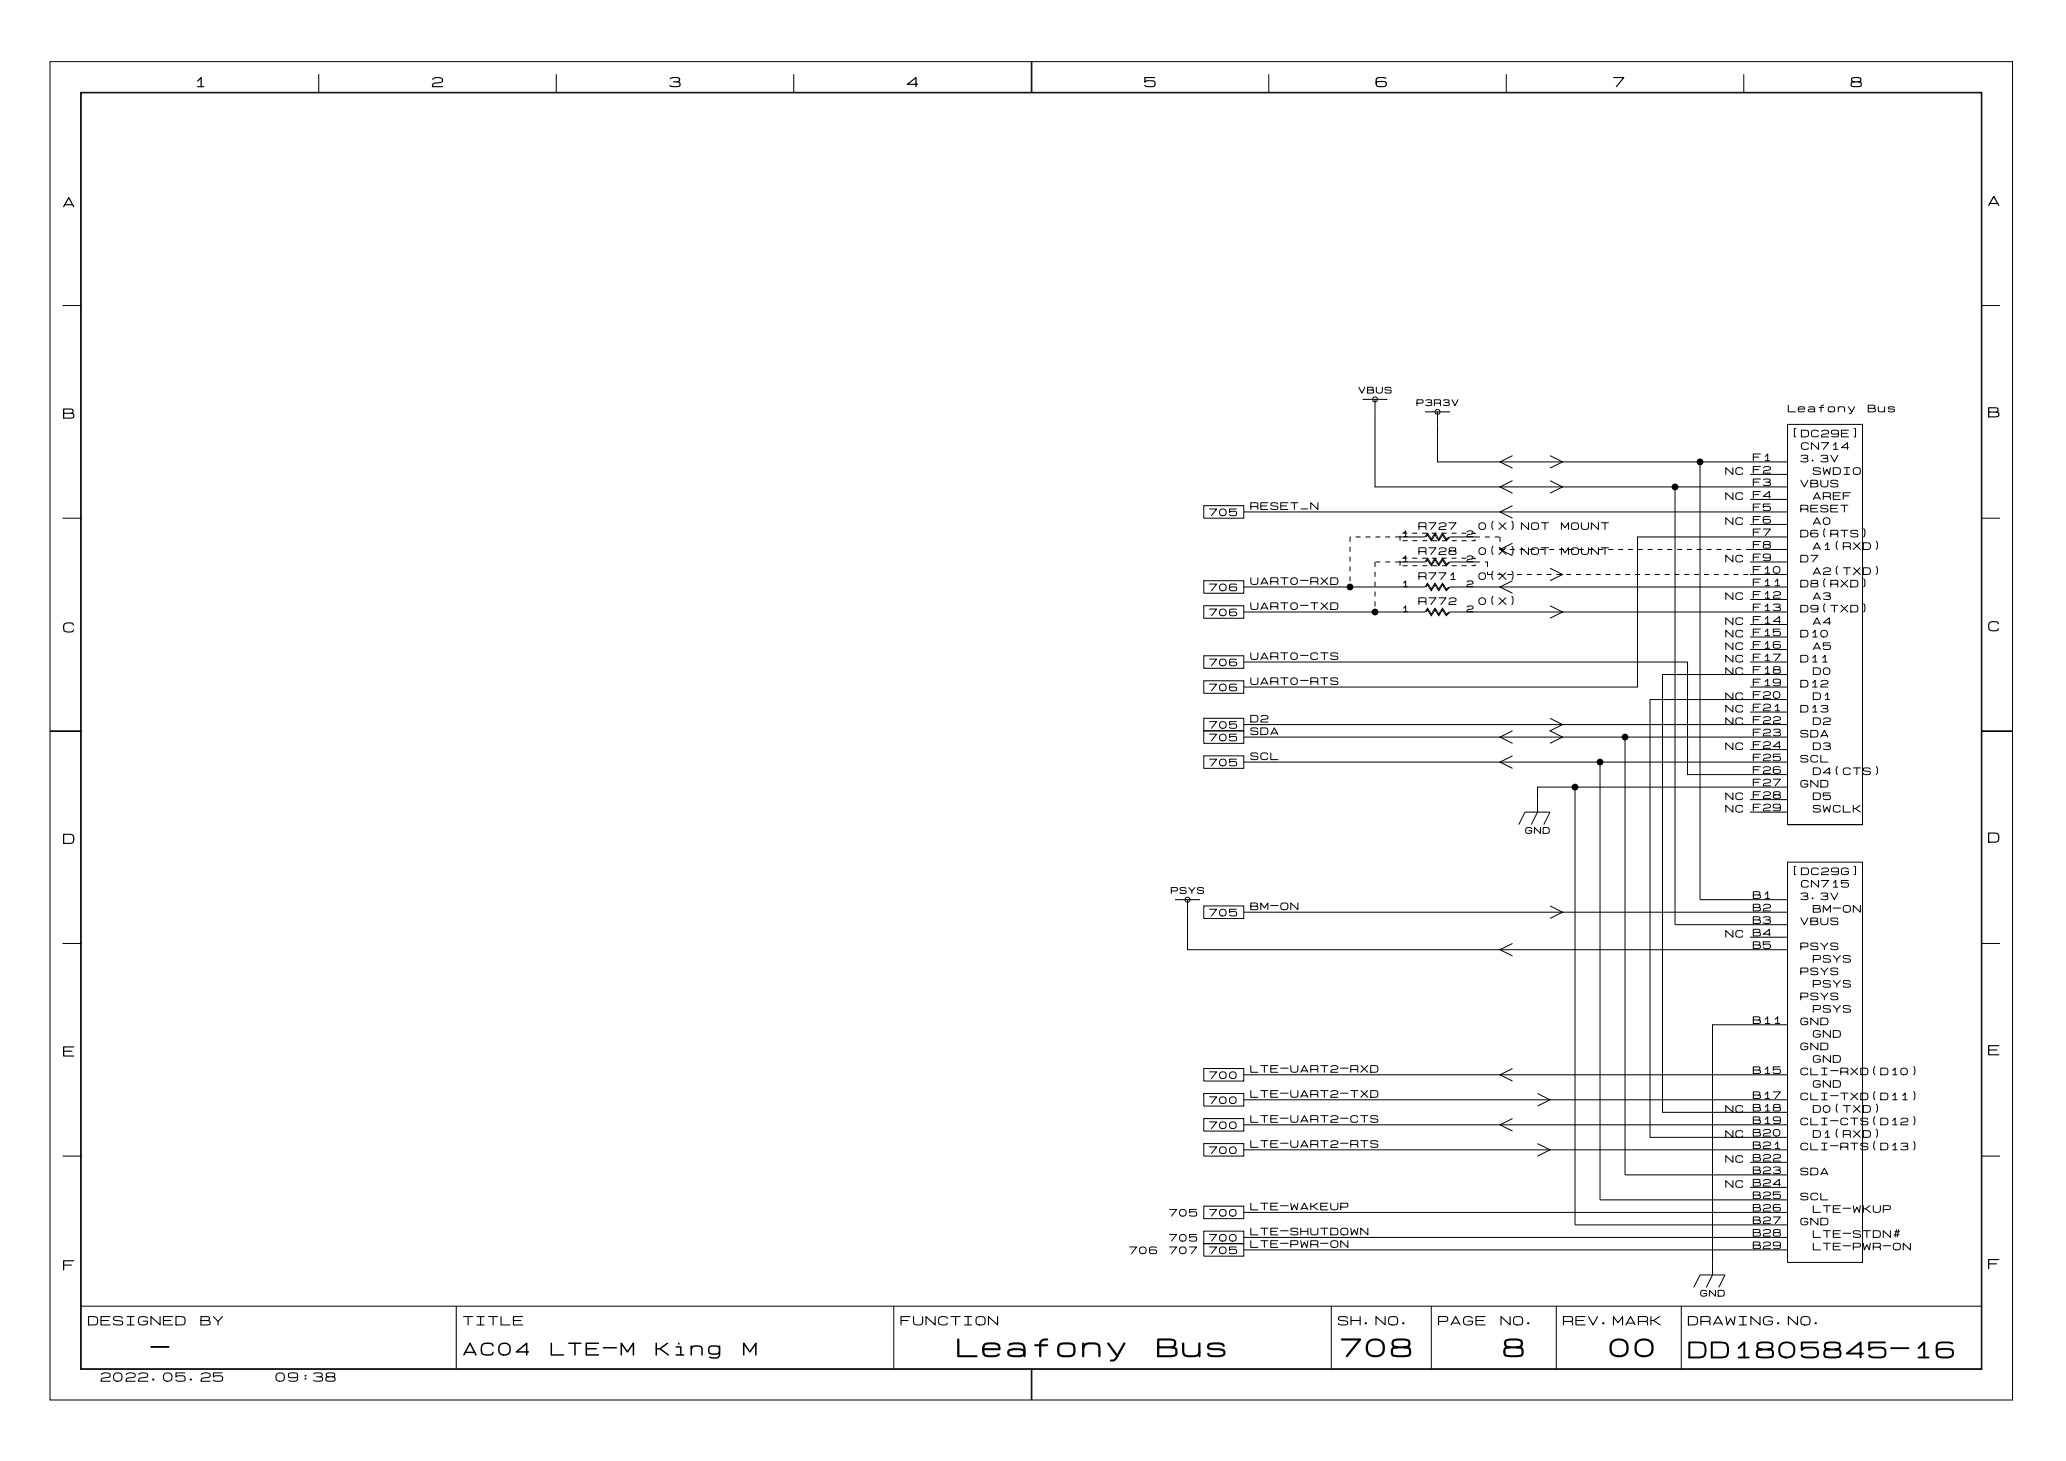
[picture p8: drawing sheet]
<svg xmlns="http://www.w3.org/2000/svg" width="420mm" height="297mm" viewBox="0 0 420 297" stroke-linecap="round" stroke-linejoin="round" font-family="sans-serif">
<g fill="none" stroke="#000" stroke-width=".2">
<path d="M10.2 12.5h398.7v271.8h-398.7zM16.4 18.7h386.3v259.4h-386.3zM16.5 18.9h386.1v259.1h-386.1zM64.8 15.1v3.8M113 15.1v3.8M161.3 15.1v3.8M209.5 12.5v6.4M209.7 12.5v6.4M257.8 15.1v3.8M306.1 15.1v3.8M354.3 15.1v3.8M12.7 62.1h3.8"/>
<path d="M402.6 62.1h3.8M276.9 81.1h5M279.4 81.1v17.8h83.8M289.6 83.6h5M292.1 83.6v10.2h71.1M307.3 92.5l-2.5 1.3 2.5 1.3M307.3 97.6l-2.5 1.3 2.5 1.3M315 92.5l2.5 1.3-2.5 1.3M315 97.6l2.5 1.3-2.5 1.3M340.4 98.9v88.9h22.8M345.4 93.8v88.9h17.8M355.6 96.3h7.6"/>
<path d="M363.2 86.2h15.3v81.3h-15.3zM12.7 105.2h3.8M244.6 102.7h8.1v2.5h-8.1zM244.6 117.9h8.1v2.6h-8.1zM252.7 119.2h36.9l.5-.8 .7 1.3 .8-1.3 .8 1.3 .7-1.3 .8 1.3 .5-.5M274.3 111v1M274.3 113v1M274.3 115v1M274.3 117v1M274.3 119v.2M274.5 109h-.2v1M275.5 109h1"/>
<path d="M277.5 109h1M279.4 114.1v1M279.4 116.1v1M279.4 118.1v1M279.5 109h1M279.5 114.1h1M281.5 109h1M281.5 114.1h1M283.5 114.1h6.1l.5-.7 .7 1.2 .8-1.2 .8 1.2 .7-1.2 .8 1.2 .5-.5M284.5 108.8v1M284.5 113.9v1M285 108.3h1"/>
<path d="M285 113.4h1M285 109.8h1M285 114.9h1M287 108.3h1M287 113.4h1M287 109.8h1M287 114.9h1M289 108.3h1M289 113.4h1M289 109.8h1M289 114.9h1M289.8 114.1l.3-.5 .7 1.3 .8-1.3 .8 1.3 .7-1.3 .8 1.3 .7-.8h6.1"/>
<path d="M289.8 109l.3-.5 .7 1.3 .8-1.3 .8 1.3 .7-1.3 .8 1.3 .7-.8h6.1M291 108.3h1M291 113.4h1M291 109.8h1M291 114.9h1M293 108.3h1M293 113.4h1M293 109.8h1M293 114.9h1M294.4 109l-.5 .5-.8-1.2-.7 1.2-.8-1.2-.8 1.2-.7-1.2-.5 .7h-6.1M295 108.3h1M295 113.4h1"/>
<path d="M295 109.8h1M295 114.9h1M297 108.3h1M297 113.4h1M297 109.8h1M297 114.9h1M299 108.3h.7v.2M299 113.4h.7v.2M299.7 109.5v.3h-.7M299.7 114.6v.3h-.7M301.7 114.1h.6v1M301.7 109h1"/>
<path d="M302.3 116.1v.6h1M303.7 109h1M304.3 116.7h1M304.8 111v.6h1M304.8 109v1M306.3 116.7h1M306.8 111.6h1M307.3 117.9l-2.5 1.3 2.5 1.3M307.3 110.3l-2.5 1.3 2.5 1.3M307.3 102.7l-2.5 1.3 2.5 1.2M308.3 116.7h1M308.8 111.6h1"/>
<path d="M310.3 116.7h1M310.8 111.6h1M312.3 116.7h1M312.8 111.6h1M314.3 116.7h1M314.8 111.6h1M315 115.4l2.5 1.3-2.5 1.2M316.3 116.7h1M316.8 111.6h1M318.3 116.7h1M318.8 111.6h1M320.3 116.7h1"/>
<path d="M320.8 111.6h1M322.3 116.7h1M322.8 111.6h1M324.3 116.7h1M324.8 111.6h1M326.3 116.7h1M326.8 111.6h1M328.3 116.7h1M328.8 111.6h1M330.3 116.7h1M330.8 111.6h1M332.3 116.7h1"/>
<path d="M332.8 111.6h1M334.3 116.7h1M334.8 111.6h1M336.3 116.7h1M336.8 111.6h1M338.3 116.7h1M338.8 111.6h1M340.3 116.7h1M340.8 111.6h1M342.3 116.7h1M342.8 111.6h1M344.3 116.7h1"/>
<path d="M344.8 111.6h1M346.3 116.7h1M346.8 111.6h1M348.3 116.7h1M348.8 111.6h1M350.3 116.7h1M350.8 111.6h1M352.3 116.7h1M352.8 111.6h1M354.3 116.7h1M355.6 114.1h7.6M355.6 116.7h7.6"/>
<path d="M355.6 106.5h7.6M355.6 101.4h7.6M363.2 119.2h-68.6l-.7 .8-.8-1.3-.7 1.3-.8-1.3-.8 1.3-.7-1.3-.3 .5M363.2 109h-30.5v30.5h-80M363.2 104h-110.5M363.2 111.6h-8.4M402.6 105.2h3.8M244.6 138.3h8.1v2.5h-8.1zM244.6 133.2h8.1v2.5h-8.1zM244.6 123h8.1v2.6h-8.1zM252.7 134.4h90.2v22.9h12.7M252.7 124.3h36.9l.5-.8 .7 1.3 .8-1.3 .8 1.3 .7-1.3 .8 1.3 .5-.5"/>
<path d="M279.4 120.1v1M279.4 122.1v1M279.4 124.1v.2M315 123l2.5 1.3-2.5 1.3M355.6 139.5h7.6M355.6 134.4h7.6M355.6 121.7h7.6M355.6 131.9h7.6M355.6 129.4h7.6M355.6 126.8h7.6M363.2 124.3h-68.6l-.7 .7-.8-1.2-.7 1.2-.8-1.2-.8 1.2-.7-1.2-.3 .5M363.2 137h-25.4v88.9h25.4"/>
<path d="M10.2 148.4h6.3M10.2 148.5h6.3M244.6 145.9h8.1v2.5h-8.1zM244.6 153.5h8.1v2.5h-8.1zM244.6 148.4h8.1v2.6h-8.1zM307.3 148.4l-2.5 1.3 2.5 1.3M307.3 153.5l-2.5 1.3 2.5 1.2M315 145.9l2.5 1.2-2.5 1.3 2.5 1.3-2.5 1.3M320 159.8v88.9h43.2M325.1 154.8v88.9h38.1M330.2 149.7v88.9h33M355.6 144.6h7.6"/>
<path d="M355.6 152.2h7.6M355.6 157.3h7.6M355.6 159.8h7.6M355.6 159.8h-43.2v5.1l-1.3 2.6M363.2 149.7h-110.5M363.2 154.8h-110.5M363.2 142.1h-27.9v88.9h27.9M363.2 147.1h-110.5M402.6 148.4h6.3M402.6 148.5h6.3M308.6 167.5l1.3-2.6h5.1l-1.3 2.6M355.6 164.9h7.6"/>
<path d="M355.6 162.4h7.6M363.2 175.1h15.3v81.3h-15.3zM363.2 167.5h15.3M12.7 191.6h3.8M238.8 182.7h5M241.3 182.7v10.2h121.9M244.6 184h8.1v2.5h-8.1zM252.7 185.2h110.5M307.3 191.6l-2.5 1.3 2.5 1.2M315 184l2.5 1.2-2.5 1.3M355.6 190.3h7.6M402.6 191.6h3.8"/>
<path d="M244.6 217h8.1v2.5h-8.1zM307.3 217l-2.5 1.3 2.5 1.2M363.2 208.1h-15.2v50.8l-1.3 2.5M363.2 218.3h-110.5M12.7 234.8h3.8M244.6 222.1h8.1v2.5h-8.1zM244.6 227.2h8.1v2.5h-8.1zM244.6 232.2h8.1v2.6h-8.1zM252.7 223.3h110.5M307.3 227.2l-2.5 1.2 2.5 1.3M312.4 222.1l2.6 1.2-2.6 1.3M312.4 232.2l2.6 1.3-2.6 1.3"/>
<path d="M355.6 236h7.6M363.2 228.4h-110.5M363.2 233.5h-110.5M402.6 234.8h3.8M244.6 250h8.1v2.6h-8.1zM244.6 244.9h8.1v2.6h-8.1zM244.6 252.6h8.1v2.5h-8.1zM355.6 241.1h7.6M363.2 251.3h-110.5M363.2 246.2h-110.5M363.2 253.8h-110.5M16.5 265.3h386.1"/>
<path d="M92.7 265.3v12.7M181.6 265.3v12.7M209.5 278v6.3M209.7 278v6.3M270.5 265.3v12.7M290.8 265.3v12.7M316.2 265.3v12.7M341.6 265.3v12.7M344.2 261.4l1.2-2.5h5.1l-1.3 2.5"/>
<circle cx="279.4" cy="81.1" r=".51"/>
<circle cx="292.1" cy="83.6" r=".51"/>
<circle cx="241.3" cy="182.7" r=".51"/>
</g>
<g fill="#000">
<circle cx="340.4" cy="98.9" r=".7"/>
<circle cx="345.4" cy="93.8" r=".7"/>
<circle cx="274.3" cy="119.2" r=".7"/>
<circle cx="279.4" cy="124.3" r=".7"/>
<circle cx="320" cy="159.8" r=".7"/>
<circle cx="325.1" cy="154.8" r=".7"/>
<circle cx="330.2" cy="149.7" r=".7"/>
</g>
<g font-size="5.1">
<text x="194.3" y="276.3">Leafony</text>
<text x="234.9" y="276.3">Bus</text>
<text x="272.3" y="276.3">708</text>
<text x="305.3" y="276.3">8</text>
<text x="326.9" y="276.3">00</text>
</g>
<g font-size="4.6">
<text x="30.5" y="276.2">-</text>
<text x="342.9" y="276.5">DD1805845-16</text>
</g>
<g font-size="3.6">
<text x="94" y="275.8">AC04</text>
<text x="111.8" y="275.8">LTE-M</text>
<text x="133.1" y="275.8">King</text>
<text x="150.8" y="275.8">M</text>
</g>
<g font-size="2.8">
<text x="39.4" y="18.1">1</text>
<text x="87.6" y="18.1">2</text>
<text x="135.9" y="18.1">3</text>
<text x="184.1" y="18.1">4</text>
<text x="232.4" y="18.1">5</text>
<text x="279.4" y="18.1">6</text>
<text x="327.7" y="18.1">7</text>
<text x="375.9" y="18.1">8</text>
<text x="12.7" y="42.5">A</text>
<text x="403.9" y="42.2">A</text>
<text x="12.7" y="85.4">B</text>
<text x="403.9" y="85.1">B</text>
<text x="12.7" y="128.8">C</text>
<text x="403.9" y="128.6">C</text>
<text x="12.7" y="171.7">D</text>
<text x="403.9" y="171.5">D</text>
<text x="12.7" y="214.9">E</text>
<text x="403.9" y="214.7">E</text>
<text x="12.7" y="258.4">F</text>
<text x="403.9" y="258.1">F</text>
</g>
<g font-size="2.5">
<text x="17.8" y="269.5">DESIGNED</text>
<text x="40.6" y="269.5">BY</text>
<text x="94" y="269.5">TITLE</text>
<text x="182.9" y="269.5">FUNCTION</text>
<text x="271.8" y="269.5">SH.NO.</text>
<text x="292.1" y="269.5">PAGE</text>
<text x="304.8" y="269.5">NO.</text>
<text x="317.5" y="269.5">REV.MARK</text>
<text x="342.9" y="269.5">DRAWING.NO.</text>
<text x="20.3" y="280.9">2022.05.25</text>
<text x="55.9" y="280.9">09:38</text>
</g>
<g font-size="2">
<text x="363.2" y="84">Leafony</text>
<text x="379.5" y="84">Bus</text>
<text x="363.9" y="89.1">[DC29E]</text>
<text x="356.1" y="93.9">F1</text>
<text x="365.8" y="94.2">3.3V</text>
<text x="365.9" y="91.6">CN714</text>
<text x="350.5" y="101.8">NC</text>
<text x="350.5" y="96.7">NC</text>
<text x="356.1" y="101.5">F4</text>
<text x="356.1" y="99">F3</text>
<text x="356.1" y="96.4">F2</text>
<text x="365.8" y="99.2">VBUS</text>
<text x="368.3" y="101.8">AREF</text>
<text x="368.3" y="96.7">SWDIO</text>
<text x="245.6" y="105.1">705</text>
<text x="254" y="103.8">RESET_N</text>
<text x="288.2" y="107.9">R727</text>
<text x="300.4" y="107.9">0(X) NOT</text>
<text x="317.1" y="107.9">MOUNT</text>
<text x="350.5" y="106.9">NC</text>
<text x="356.1" y="106.6">F6</text>
<text x="356.1" y="104.1">F5</text>
<text x="365.8" y="104.3">RESET</text>
<text x="368.3" y="106.9">A0</text>
<text x="288.2" y="112.9">R728</text>
<text x="300.4" y="112.9">0(X) NOT</text>
<text x="317.1" y="112.9">MOUNT</text>
<text x="356.1" y="111.7">F8</text>
<text x="356.1" y="109.1">F7</text>
<text x="365.8" y="109.4">D6(RTS)</text>
<text x="368.3" y="111.9">A1(RXD)</text>
<text x="254" y="119">UART0-RXD</text>
<text x="288.2" y="118">R771</text>
<text x="300.4" y="118">0(X)</text>
<text x="350.5" y="114.5">NC</text>
<text x="356.1" y="119.3">F11</text>
<text x="356.1" y="116.8">F10</text>
<text x="356.1" y="114.2">F9</text>
<text x="365.8" y="119.6">D8(RXD)</text>
<text x="365.8" y="114.5">D7</text>
<text x="368.3" y="117">A2(TXD)</text>
<text x="245.6" y="125.4">706</text>
<text x="245.6" y="120.3">706</text>
<text x="254" y="124.1">UART0-TXD</text>
<text x="288.2" y="123.1">R772</text>
<text x="300.4" y="123.1">0(X)</text>
<text x="350.5" y="122.1">NC</text>
<text x="356.1" y="121.8">F12</text>
<text x="356.1" y="124.4">F13</text>
<text x="365.8" y="124.6">D9(TXD)</text>
<text x="368.3" y="122.1">A3</text>
<text x="350.5" y="127.2">NC</text>
<text x="350.5" y="129.7">NC</text>
<text x="356.1" y="126.9">F14</text>
<text x="356.1" y="129.5">F15</text>
<text x="356.1" y="132">F16</text>
<text x="365.8" y="129.7">D10</text>
<text x="368.3" y="127.2">A4</text>
<text x="245.6" y="135.6">706</text>
<text x="254" y="134.3">UART0-CTS</text>
<text x="350.5" y="134.8">NC</text>
<text x="350.5" y="132.3">NC</text>
<text x="350.5" y="137.3">NC</text>
<text x="356.1" y="134.5">F17</text>
<text x="356.1" y="137.1">F18</text>
<text x="365.8" y="134.8">D11</text>
<text x="368.3" y="137.3">D0</text>
<text x="368.3" y="132.3">A5</text>
<text x="245.6" y="140.6">706</text>
<text x="254" y="139.4">UART0-RTS</text>
<text x="350.5" y="142.4">NC</text>
<text x="356.1" y="139.6">F19</text>
<text x="356.1" y="142.2">F20</text>
<text x="365.8" y="139.9">D12</text>
<text x="368.3" y="142.4">D1</text>
<text x="245.6" y="148.3">705</text>
<text x="254" y="149.5">SDA</text>
<text x="254" y="147">D2</text>
<text x="350.5" y="145">NC</text>
<text x="350.5" y="147.5">NC</text>
<text x="356.1" y="144.7">F21</text>
<text x="356.1" y="147.2">F22</text>
<text x="356.1" y="149.8">F23</text>
<text x="365.8" y="145">D13</text>
<text x="368.3" y="147.5">D2</text>
<text x="245.6" y="155.9">705</text>
<text x="245.6" y="150.8">705</text>
<text x="254" y="154.6">SCL</text>
<text x="350.5" y="152.6">NC</text>
<text x="356.1" y="152.3">F24</text>
<text x="356.1" y="154.9">F25</text>
<text x="365.8" y="155.1">SCL</text>
<text x="365.8" y="150">SDA</text>
<text x="368.3" y="152.6">D3</text>
<text x="356.1" y="157.4">F26</text>
<text x="356.1" y="159.9">F27</text>
<text x="365.8" y="160.2">GND</text>
<text x="368.3" y="157.7">D4(CTS)</text>
<text x="350.5" y="162.7">NC</text>
<text x="350.5" y="165.3">NC</text>
<text x="356.1" y="162.5">F28</text>
<text x="356.1" y="165">F29</text>
<text x="368.3" y="162.7">D5</text>
<text x="368.3" y="165.3">SWCLK</text>
<text x="363.9" y="178">[DC29G]</text>
<text x="254" y="185.1">BM-ON</text>
<text x="356.1" y="182.8">B1</text>
<text x="356.1" y="185.3">B2</text>
<text x="365.8" y="183.1">3.3V</text>
<text x="365.9" y="180.5">CN715</text>
<text x="368.3" y="185.6">BM-ON</text>
<text x="245.6" y="186.4">705</text>
<text x="350.5" y="190.7">NC</text>
<text x="356.1" y="187.9">B3</text>
<text x="356.1" y="190.4">B4</text>
<text x="365.8" y="188.1">VBUS</text>
<text x="356.1" y="193">B5</text>
<text x="365.8" y="193.2">PSYS</text>
<text x="368.3" y="195.8">PSYS</text>
<text x="365.8" y="203.4">PSYS</text>
<text x="365.8" y="198.3">PSYS</text>
<text x="368.3" y="200.8">PSYS</text>
<text x="356.1" y="208.2">B11</text>
<text x="365.8" y="208.5">GND</text>
<text x="368.3" y="205.9">PSYS</text>
<text x="365.8" y="213.5">GND</text>
<text x="368.3" y="211">GND</text>
<text x="245.6" y="219.4">700</text>
<text x="254" y="218.1">LTE-UART2-RXD</text>
<text x="356.1" y="218.4">B15</text>
<text x="365.8" y="218.6">CLI-RXD(D10)</text>
<text x="368.3" y="221.2">GND</text>
<text x="368.3" y="216.1">GND</text>
<text x="245.6" y="224.5">700</text>
<text x="254" y="223.2">LTE-UART2-TXD</text>
<text x="350.5" y="226.2">NC</text>
<text x="356.1" y="223.4">B17</text>
<text x="356.1" y="226">B18</text>
<text x="365.8" y="223.7">CLI-TXD(D11)</text>
<text x="368.3" y="226.2">D0(TXD)</text>
<text x="245.6" y="229.5">700</text>
<text x="254" y="228.3">LTE-UART2-CTS</text>
<text x="254" y="233.3">LTE-UART2-RTS</text>
<text x="350.5" y="231.3">NC</text>
<text x="356.1" y="228.5">B19</text>
<text x="356.1" y="231.1">B20</text>
<text x="356.1" y="233.6">B21</text>
<text x="365.8" y="233.9">CLI-RTS(D13)</text>
<text x="365.8" y="228.8">CLI-CTS(D12)</text>
<text x="368.3" y="231.3">D1(RXD)</text>
<text x="245.6" y="234.6">700</text>
<text x="350.5" y="236.4">NC</text>
<text x="356.1" y="236.1">B22</text>
<text x="356.1" y="238.7">B23</text>
<text x="365.8" y="238.9">SDA</text>
<text x="350.5" y="241.5">NC</text>
<text x="356.1" y="241.2">B24</text>
<text x="356.1" y="243.8">B25</text>
<text x="365.8" y="244">SCL</text>
<text x="237.5" y="247.3">705</text>
<text x="245.6" y="247.3">700</text>
<text x="254" y="251.1">LTE-SHUTDOWN</text>
<text x="254" y="246">LTE-WAKEUP</text>
<text x="356.1" y="246.3">B26</text>
<text x="356.1" y="248.8">B27</text>
<text x="356.1" y="251.4">B28</text>
<text x="365.8" y="249.1">GND</text>
<text x="368.3" y="251.6">LTE-STDN#</text>
<text x="368.3" y="246.6">LTE-WKUP</text>
<text x="229.4" y="254.9">706</text>
<text x="237.5" y="254.9">707</text>
<text x="237.5" y="252.4">705</text>
<text x="245.6" y="254.9">705</text>
<text x="245.6" y="252.4">700</text>
<text x="254" y="253.7">LTE-PWR-ON</text>
<text x="356.1" y="253.9">B29</text>
<text x="368.3" y="254.2">LTE-PWR-ON</text>
</g>
<g font-size="1.8">
<text x="276" y="80.1">VBUS</text>
<text x="287.8" y="82.7">P3R3V</text>
<text x="284.7" y="109.3">1</text>
<text x="297.9" y="109.3">2</text>
<text x="284.7" y="114.4">1</text>
<text x="284.7" y="119.5">1</text>
<text x="297.9" y="114.4">2</text>
<text x="297.9" y="119.5">2</text>
<text x="284.7" y="124.5">1</text>
<text x="297.9" y="124.5">2</text>
<text x="309.9" y="169.5">GND</text>
<text x="237.9" y="181.7">PSYS</text>
<text x="345.4" y="263.5">GND</text>
</g>
</svg>
